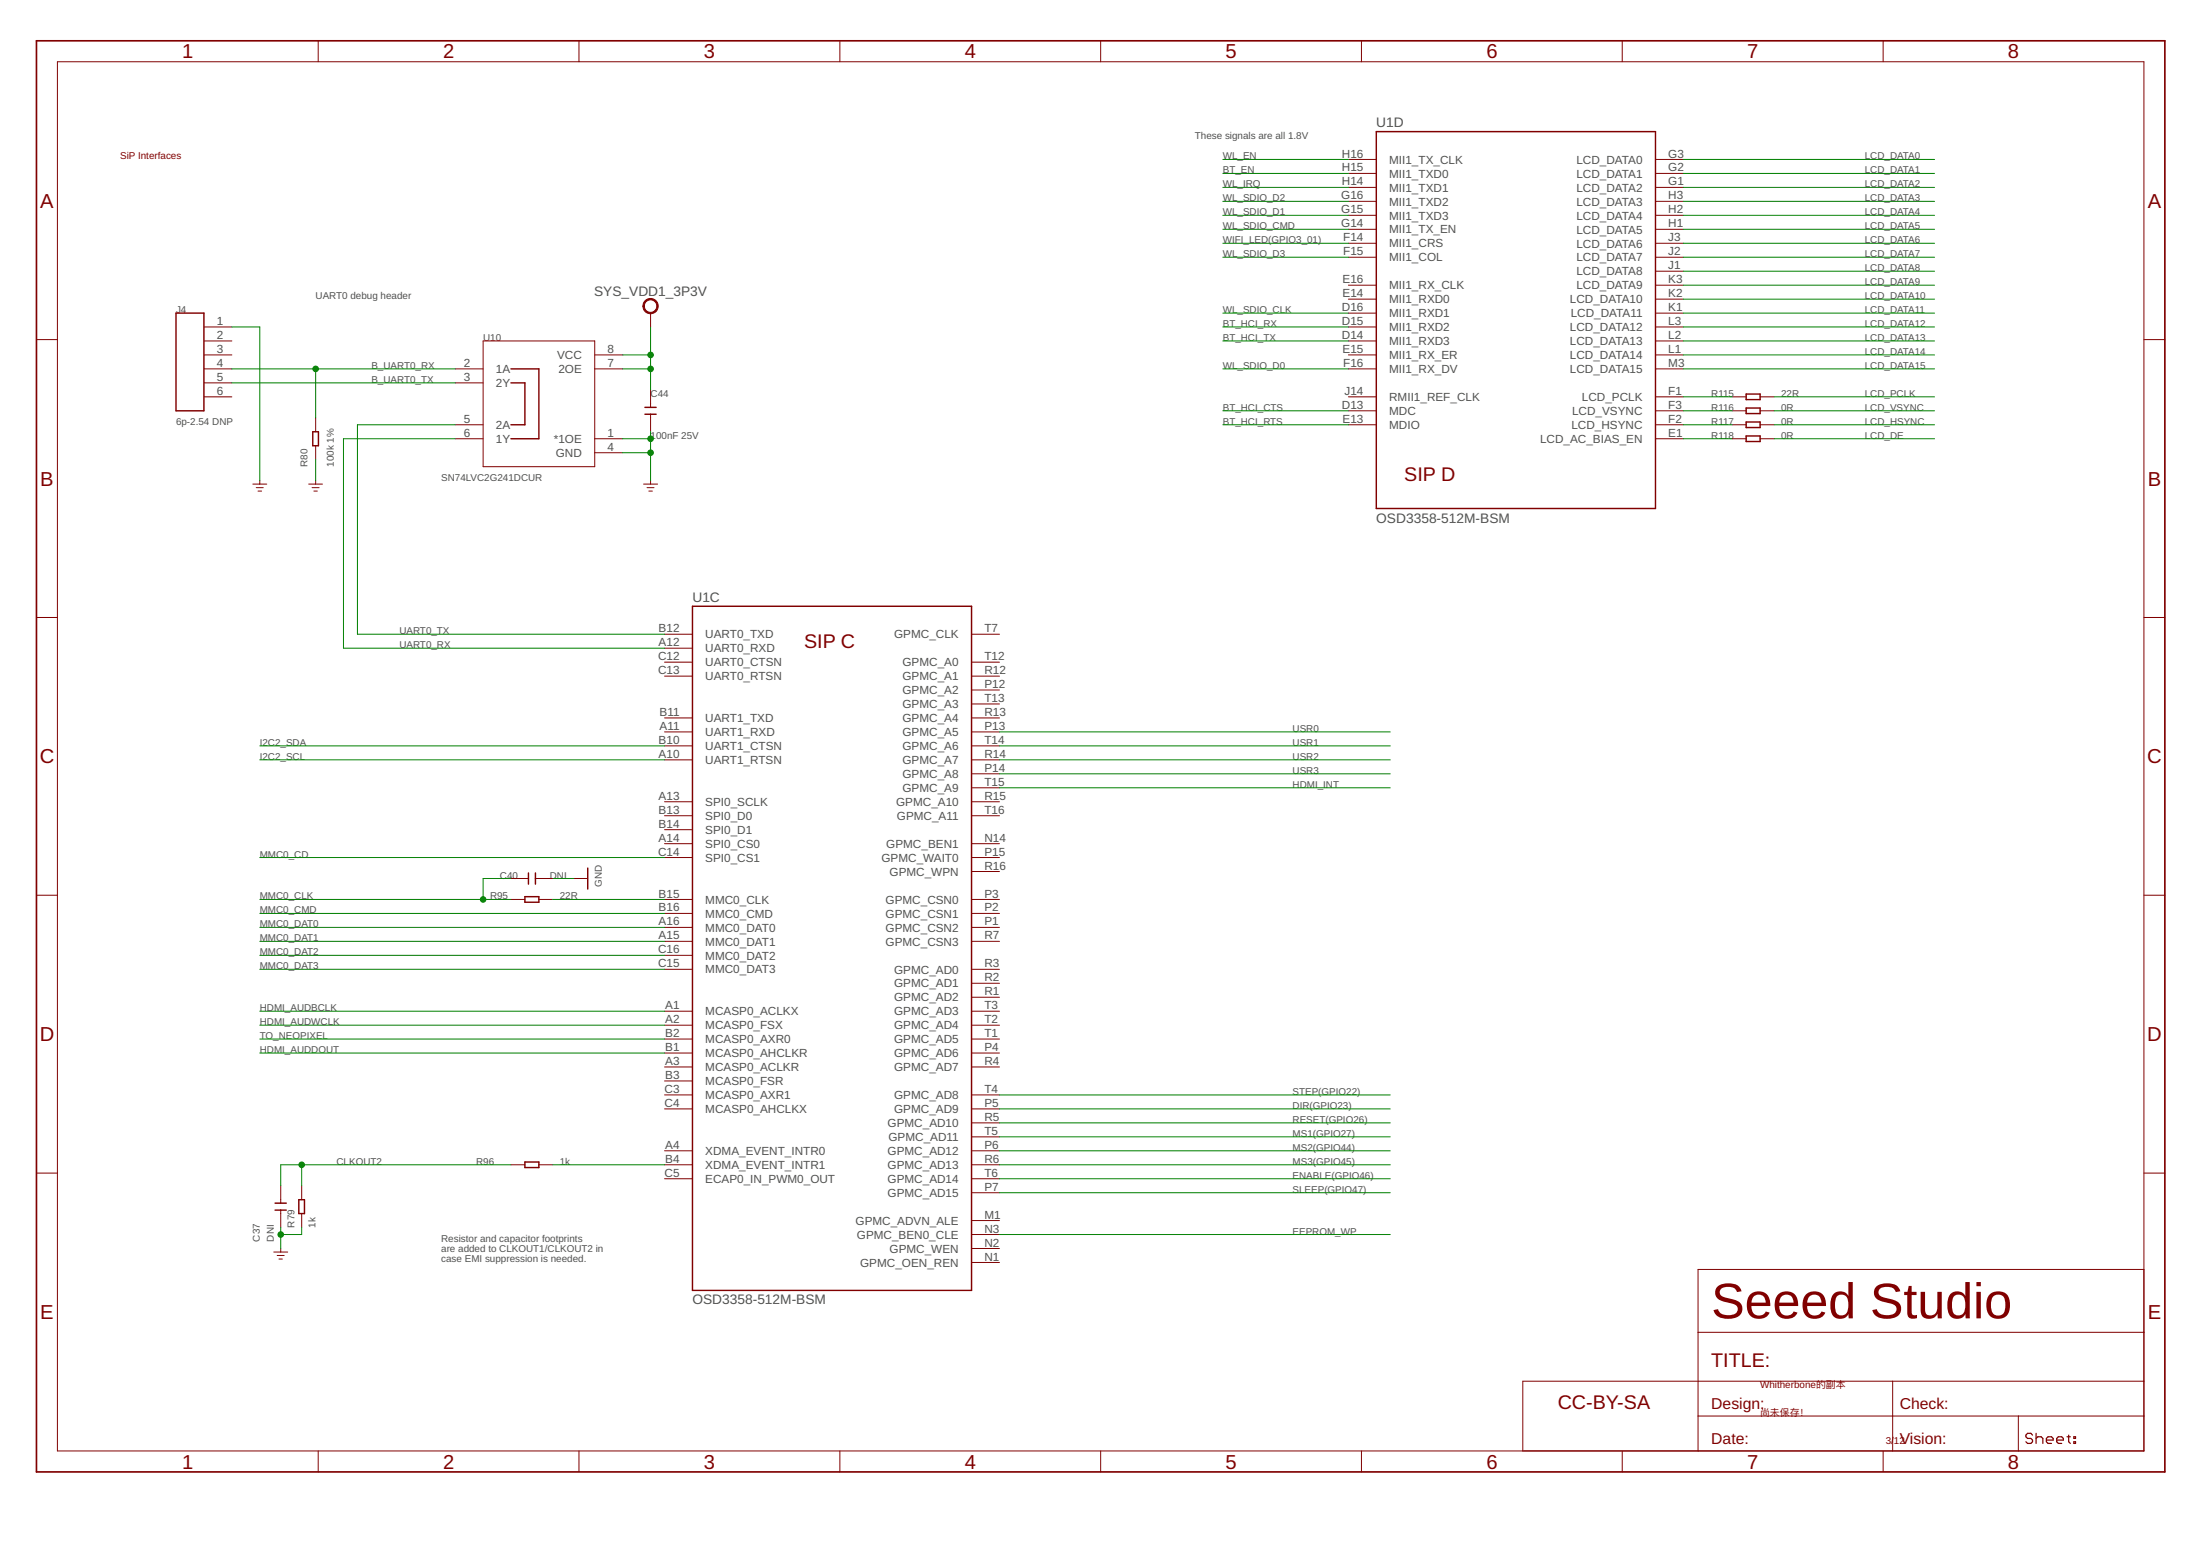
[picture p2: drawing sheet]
<svg xmlns="http://www.w3.org/2000/svg" width="420mm" height="297mm" viewBox="0 0 420 297" stroke-linecap="round" stroke-linejoin="round" font-family="sans-serif">
<g fill="none" stroke="#800000" stroke-width=".28">
<path d="M262.8 25.1h53.4v72h-53.4zM33.6 59.8h5.3v18.6h-5.3zM97.6 73.1h2.6v8h-2.6M97.6 70.4h5.3v13.4h-5.3M123.2 79.1h2.1M123.2 77.8h2.1M333.5 75.2h2.6v1.1h-2.6zM333.5 77.9h2.6v1.1h-2.6zM59.7 82.4h1.1v2.7h-1.1zM333.5 80.6h2.6v1h-2.6zM333.5 83.2h2.6v1.1h-2.6zM132.2 115.7h53.3v130.6h-53.3z"/>
<path d="M100.2 171.2h2.7v1h-2.7zM100.9 166.6v2.2M102.3 166.6v2.2M112.2 165.7v4M52.5 231h2.2M52.5 229.7h2.2M57.1 229h1v2.7h-1zM100.2 221.8h2.7v1.1h-2.7z"/>
</g>
<g fill="none" stroke="#800000" stroke-width=".19">
<path d="M11 11.8h398.4v265.2h-398.4zM60.8 7.8v4M110.6 7.8v4M160.4 7.8v4M210.2 7.8v4M260 7.8v4M309.8 7.8v4M359.6 7.8v4M257.5 38.4h5.3M257.5 35.8h5.3M257.5 33.1h5.3M257.5 30.4h5.3"/>
<path d="M316.2 38.4h5.3M316.2 35.8h5.3M316.2 33.1h5.3M316.2 30.4h5.3M124.2 59.8v2.6M257.5 49.1h5.3M257.5 46.4h5.3M257.5 43.8h5.3M257.5 41.1h5.3M257.5 59.8h5.3M257.5 54.4h5.3M257.5 57.1h5.3"/>
<path d="M316.2 49.1h5.3M316.2 46.4h5.3M316.2 43.8h5.3M316.2 41.1h5.3M316.2 59.8h5.3M316.2 54.4h5.3M316.2 51.8h5.3M316.2 57.1h5.3M7 64.8h4M38.9 65.1h5.4M38.9 70.4h5.4M38.9 73.1h5.4"/>
<path d="M38.9 67.8h5.4M38.9 62.4h5.4M38.9 75.8h5.4M60.3 79.8v2.6M86.9 70.4h5.4M86.9 73.1h5.4M92.3 65.1h21.3v24h-21.3zM113.6 70.4h5.3M113.6 67.8h5.3M124.2 74.4v3.4M124.2 79.1v3.3M257.5 65.1h5.3"/>
<path d="M257.5 70.4h5.3M257.5 67.8h5.3M257.5 62.4h5.3M257.5 75.8h5.3M257.5 78.4h5.3M316.2 65.1h5.3M316.2 70.4h5.3M316.2 67.8h5.3M316.2 62.4h5.3M316.2 75.8h5.3M316.2 78.4h5.3M330.8 75.8h2.7"/>
<path d="M330.8 78.4h2.7M336.1 75.8h2.7M336.1 78.4h2.7M409.4 64.8h4M48.3 92.4h2.6M48.9 93.1h1.4M49.3 93.7h.7M49.6 91.8v.6M58.9 92.4h2.7M59.6 93.1h1.3M59.9 93.7h.7M60.3 85.1v2.7"/>
<path d="M60.3 91.8v.6M86.9 83.8h5.4M86.9 81.1h5.4M113.6 83.8h5.3M113.6 86.4h5.3M122.9 92.4h2.7M123.6 93.1h1.3M123.9 93.7h.7M124.2 91.8v.6M257.5 81.1h5.3M316.2 83.8h5.3M316.2 81.1h5.3"/>
<path d="M330.8 83.8h2.7M330.8 81.1h2.7M336.1 83.8h2.7M336.1 81.1h2.7M7 117.9h4M409.4 117.9h4M126.9 137.1h5.3M126.9 126.4h5.3M126.9 129.1h5.3M126.9 121.1h5.3M126.9 123.7h5.3M126.9 139.7h5.3"/>
<path d="M185.5 131.7h5.4M185.5 134.4h5.4M185.5 137.1h5.4M185.5 126.4h5.4M185.5 129.1h5.4M185.5 121.1h5.4M185.5 139.7h5.4M126.9 158.4h5.3M126.9 145.1h5.3M126.9 142.4h5.3M126.9 153.1h5.3M126.9 155.7h5.3"/>
<path d="M185.5 145.1h5.4M185.5 142.4h5.4M185.5 153.1h5.4M185.5 155.7h5.4M185.5 147.7h5.4M185.5 150.4h5.4M7 170.9h4M97.6 171.7h2.6M97.6 167.7h3.3M102.3 167.7h3.3M102.9 171.7h2.7M109.6 167.7h2.6"/>
<path d="M126.9 161.1h5.3M126.9 171.7h5.3M126.9 179.7h5.3M126.9 163.7h5.3M126.9 174.4h5.3M126.9 177h5.3M185.5 161.1h5.4M185.5 171.7h5.4M185.5 179.7h5.4M185.5 163.7h5.4M185.5 174.4h5.4M185.5 177h5.4"/>
<path d="M185.5 166.4h5.4M409.4 170.9h4M126.9 182.4h5.3M126.9 185h5.3M126.9 193h5.3M126.9 195.7h5.3M126.9 198.4h5.3M185.5 185h5.4M185.5 187.7h5.4M185.5 190.4h5.4M185.5 193h5.4M185.5 195.7h5.4"/>
<path d="M185.5 198.4h5.4M126.9 209h5.3M126.9 211.7h5.3M126.9 219.7h5.3M126.9 203.7h5.3M126.9 206.4h5.3M126.9 201h5.3M185.5 209h5.4M185.5 211.7h5.4M185.5 219.7h5.4M185.5 214.4h5.4M185.5 217h5.4"/>
<path d="M185.5 203.7h5.4M185.5 201h5.4M7 223.9h4M52.3 239h2.6M52.9 239.7h1.4M53.6 226.4v3.3M53.6 231v3.3M53.6 238.3v.7M57.6 226.4v2.6M57.6 231.7v2.6M97.6 222.4h2.6M102.9 222.4h2.7"/>
<path d="M126.9 222.4h5.3M126.9 225h5.3M185.5 222.4h5.4M185.5 225h5.4M185.5 227.7h5.4M185.5 233h5.4M185.5 235.7h5.4M185.5 238.3h5.4M409.4 223.9h4M53.3 240.3h.6M185.5 241h5.4M324.3 254.3h85.1"/>
<path d="M409.4 242.3h-85.1v34.7M60.8 277v4M110.6 277v4M160.4 277v4M210.2 277v4M260 277v4M309.8 277v4M324.1 263.7h-33.3v13.3M324.3 270.3h85.1M324.3 263.7h85.1M359.6 277v4M361.5 263.7v13.3"/>
<path d="M385.5 270.3v6.7"/>
</g>
<path d="M388.2 274l-.3-.4h-.7l-.3 .4v.3l.3 .3h.7l.3 .3v.3l-.3 .3h-.7l-.3-.3M388.9 273.6v1.9M388.9 274.6l.3-.3h.6l.3 .3v.9M390.8 274.9h1.3v-.3l-.3-.3h-.7l-.3 .3v.6l.3 .3h.7M392.8 274.9h1.3v-.3l-.4-.3h-.6l-.3 .3v.6l.3 .3h.6M394.8 274.3h.6M395.1 274v1.2l.3 .3M396.1 274.3h.3v.3h-.3zM396.1 275.2h.3v.3h-.3z" fill="none" stroke="#800000" stroke-width=".23"/>
<path d="M7 7.8h406.4v273.2h-406.4z" fill="none" stroke="#800000" stroke-width=".32"/>
<path d="M123.1 57.5a1.46 1.46 0 0 1 2.4 .1 1.46 1.46 0 0 1-.8 2.2 1.46 1.46 0 0 1-1.9-1.4h.2a1.2 1.2 0 0 1 1.7-1.1 1.2 1.2 0 0 1 .3 2 1.2 1.2 0 0 1-1.9-.6l-.1-.3h-.2l.1-.7z" fill-rule="evenodd" fill="#800000" stroke="#800000" stroke-width=".19"/>
<g fill="none" stroke="#008000" stroke-width=".19">
<path d="M233.5 30.4h24M233.5 33.1h24M233.5 35.8h24M233.5 38.4h24M321.5 30.4h48M321.5 33.1h48M321.5 35.8h48M321.5 38.4h48M233.5 41.1h24M233.5 43.8h24M233.5 46.4h24M233.5 49.1h24"/>
<path d="M233.5 59.8h24M321.5 41.1h48M321.5 43.8h48M321.5 46.4h48M321.5 49.1h48M321.5 51.8h48M321.5 54.4h48M321.5 57.1h48M321.5 59.8h48M44.3 62.4h5.3v29.4M44.3 70.4h42.6M44.3 73.1h42.6"/>
<path d="M60.3 70.4v9.4M118.9 70.4h5.3M118.9 67.8h5.3M124.2 62.4v12M233.5 62.4h24M233.5 70.4h24M233.5 65.1h24M233.5 78.4h24M321.5 62.4h48M321.5 70.4h48M321.5 65.1h48M321.5 67.8h48"/>
<path d="M321.5 75.8h9.3M321.5 78.4h9.3M338.8 75.8h30.7M338.8 78.4h30.7M60.3 87.8v4M86.9 83.8h-21.3v39.9h61.3M86.9 81.1h-18.6v40h58.6M118.9 86.4h5.3M118.9 83.8h5.3M124.2 82.4v9.4M233.5 81.1h24M321.5 83.8h9.3"/>
<path d="M321.5 81.1h9.3M338.8 83.8h30.7M338.8 81.1h30.7M190.9 139.7h74.6M49.6 142.4h77.3M49.6 145.1h77.3M190.9 142.4h74.6M190.9 145.1h74.6M190.9 147.7h74.6M190.9 150.4h74.6M49.6 179.7h77.3M49.6 177h77.3"/>
<path d="M49.6 174.4h77.3M49.6 171.7h48M49.6 163.7h77.3M97.6 167.7h-5.3v4M105.6 167.7h4M105.6 171.7h21.3M49.6 185h77.3M49.6 182.4h77.3M49.6 193h77.3M49.6 195.7h77.3M49.6 198.4h77.3M49.6 201h77.3"/>
<path d="M190.9 211.7h74.6M190.9 217h74.6M190.9 219.7h74.6M190.9 214.4h74.6M190.9 209h74.6M53.6 234.3v4M57.6 222.4v4M57.6 234.3v1.4h-4M97.6 222.4h-44v4M105.6 222.4h21.3M190.9 235.7h74.6M190.9 222.4h74.6"/>
<path d="M190.9 225h74.6M190.9 227.7h74.6"/>
</g>
<g fill="#008000" stroke="#008000" stroke-width=".19">
<circle cx="124.2" cy="83.8" r=".53"/>
<circle cx="124.2" cy="86.4" r=".53"/>
<circle cx="53.6" cy="235.7" r=".53"/>
<circle cx="92.3" cy="171.7" r=".53"/>
<circle cx="57.6" cy="222.4" r=".53"/>
<circle cx="60.3" cy="70.4" r=".53"/>
<circle cx="124.2" cy="67.8" r=".53"/>
<circle cx="124.2" cy="70.4" r=".53"/>
</g>
<text font-size="9.6" fill="#800000" x="326.8" y="251.7">Seeed Studio</text>
<g font-size="3.9" fill="#800000">
<text x="34.8" y="11.1">1</text>
<text x="84.6" y="11.1">2</text>
<text x="134.4" y="11.1">3</text>
<text x="184.2" y="11.1">4</text>
<text x="234.1" y="11.1">5</text>
<text x="283.9" y="11.1">6</text>
<text x="333.7" y="11.1">7</text>
<text x="383.5" y="11.1">8</text>
<text x="7.7" y="39.7">A</text>
<text x="410.2" y="39.7">A</text>
<text x="7.7" y="92.7">B</text>
<text x="410.2" y="92.7">B</text>
<text x="7.6" y="145.7">C</text>
<text x="410.1" y="145.7">C</text>
<text x="7.6" y="198.8">D</text>
<text x="410.1" y="198.8">D</text>
<text x="7.7" y="251.8">E</text>
<text x="410.2" y="251.8">E</text>
<text x="34.8" y="280.3">1</text>
<text x="84.6" y="280.3">2</text>
<text x="134.4" y="280.3">3</text>
<text x="184.2" y="280.3">4</text>
<text x="234.1" y="280.3">5</text>
<text x="283.9" y="280.3">6</text>
<text x="333.7" y="280.3">7</text>
<text x="383.5" y="280.3">8</text>
</g>
<g font-size="3.8" fill="#800000">
<text x="268.2" y="91.7">SIP D</text>
<text x="153.6" y="123.7">SIP C</text>
<text x="326.8" y="261">TITLE:</text>
<text x="297.5" y="269">CC-BY-SA</text>
</g>
<g font-size="3" fill="#800000">
<text x="326.8" y="269">Design:</text>
<text x="362.8" y="269">Check:</text>
<text x="326.8" y="275.7">Date:</text>
<text x="362.8" y="275.7">Vision:</text>
</g>
<g font-size="2.6" fill="#505050">
<text x="262.8" y="24.3">U1D</text>
<text x="113.4" y="56.4">SYS_VDD1_3P3V</text>
<text x="262.8" y="99.7">OSD3358-512M-BSM</text>
<text x="132.2" y="114.9">U1C</text>
<text x="132.2" y="249">OSD3358-512M-BSM</text>
</g>
<g font-size="2.2" fill="#505050">
<text x="256.3" y="35.4">H14</text>
<text x="256.3" y="32.7">H15</text>
<text x="256.3" y="30.1">H16</text>
<text x="265.3" y="33.9">MII1_TXD0</text>
<text x="265.3" y="31.2">MII1_TX_CLK</text>
<text x="301.1" y="31.3">LCD_DATA0</text>
<text x="301.1" y="33.9">LCD_DATA1</text>
<text x="318.6" y="30.1">G3</text>
<text x="318.6" y="32.7">G2</text>
<text x="318.6" y="35.4">G1</text>
<text x="256.2" y="40.7">G15</text>
<text x="256.2" y="38.1">G16</text>
<text x="265.3" y="41.9">MII1_TXD3</text>
<text x="265.3" y="39.2">MII1_TXD2</text>
<text x="265.3" y="36.6">MII1_TXD1</text>
<text x="301.1" y="36.6">LCD_DATA2</text>
<text x="301.1" y="39.3">LCD_DATA3</text>
<text x="301.1" y="41.9">LCD_DATA4</text>
<text x="318.6" y="38.1">H3</text>
<text x="318.6" y="40.7">H2</text>
<text x="256.2" y="43.4">G14</text>
<text x="256.5" y="46.1">F14</text>
<text x="265.3" y="47.2">MII1_CRS</text>
<text x="265.3" y="44.6">MII1_TX_EN</text>
<text x="301.1" y="44.6">LCD_DATA5</text>
<text x="301.1" y="47.2">LCD_DATA6</text>
<text x="318.6" y="43.4">H1</text>
<text x="318.6" y="46.1">J3</text>
<text x="256.5" y="48.7">F15</text>
<text x="265.3" y="49.9">MII1_COL</text>
<text x="301.1" y="49.9">LCD_DATA7</text>
<text x="301.1" y="52.6">LCD_DATA8</text>
<text x="318.6" y="48.7">J2</text>
<text x="318.6" y="51.4">J1</text>
<text x="256.3" y="59.4">D16</text>
<text x="256.4" y="54.1">E16</text>
<text x="256.4" y="56.7">E14</text>
<text x="265.3" y="55.2">MII1_RX_CLK</text>
<text x="265.3" y="57.9">MII1_RXD0</text>
<text x="299.8" y="57.9">LCD_DATA10</text>
<text x="301.1" y="55.2">LCD_DATA9</text>
<text x="318.6" y="54.1">K3</text>
<text x="318.6" y="56.7">K2</text>
<text x="318.6" y="59.4">K1</text>
<text x="41.4" y="62.1">1</text>
<text x="41.4" y="64.7">2</text>
<text x="256.3" y="62.1">D15</text>
<text x="256.3" y="64.7">D14</text>
<text x="265.3" y="60.6">MII1_RXD1</text>
<text x="265.3" y="63.2">MII1_RXD2</text>
<text x="265.3" y="65.9">MII1_RXD3</text>
<text x="299.8" y="63.2">LCD_DATA12</text>
<text x="299.8" y="65.9">LCD_DATA13</text>
<text x="300" y="60.6">LCD_DATA11</text>
<text x="318.6" y="62.1">L3</text>
<text x="318.6" y="64.7">L2</text>
<text x="41.4" y="67.4">3</text>
<text x="41.4" y="70.1">4</text>
<text x="88.6" y="70.1">2</text>
<text x="94.7" y="71.2">1A</text>
<text x="106.4" y="68.6">VCC</text>
<text x="106.6" y="71.2">2OE</text>
<text x="116" y="70.1">7</text>
<text x="116" y="67.4">8</text>
<text x="256.4" y="67.4">E15</text>
<text x="256.5" y="70.1">F16</text>
<text x="265.3" y="68.6">MII1_RX_ER</text>
<text x="265.3" y="71.2">MII1_RX_DV</text>
<text x="299.8" y="68.6">LCD_DATA14</text>
<text x="299.8" y="71.2">LCD_DATA15</text>
<text x="318.6" y="67.4">L1</text>
<text x="318.6" y="70.1">M3</text>
<text x="41.4" y="72.7">5</text>
<text x="41.4" y="75.4">6</text>
<text x="88.6" y="72.7">3</text>
<text x="94.7" y="73.9">2Y</text>
<text x="256.8" y="75.4">J14</text>
<text x="265.3" y="76.6">RMII1_REF_CLK</text>
<text x="302.1" y="76.6">LCD_PCLK</text>
<text x="318.6" y="75.4">F1</text>
<text x="88.6" y="83.4">6</text>
<text x="88.6" y="80.7">5</text>
<text x="94.7" y="81.9">2A</text>
<text x="116" y="83.4">1</text>
<text x="256.3" y="78">D13</text>
<text x="256.4" y="80.7">E13</text>
<text x="265.3" y="81.9">MDIO</text>
<text x="265.3" y="79.2">MDC</text>
<text x="300.1" y="81.9">LCD_HSYNC</text>
<text x="300.2" y="79.2">LCD_VSYNC</text>
<text x="318.6" y="83.4">E1</text>
<text x="318.6" y="80.7">F2</text>
<text x="318.6" y="78">F3</text>
<text x="94.7" y="84.6">1Y</text>
<text x="105.8" y="84.6">*1OE</text>
<text x="106.1" y="87.2">GND</text>
<text x="116" y="86">4</text>
<text x="294.1" y="84.6">LCD_AC_BIAS_EN</text>
<text x="125.8" y="123.4">A12</text>
<text x="125.8" y="120.7">B12</text>
<text x="134.7" y="124.5">UART0_RXD</text>
<text x="134.7" y="121.9">UART0_TXD</text>
<text x="170.8" y="121.9">GPMC_CLK</text>
<text x="188" y="120.7">T7</text>
<text x="125.7" y="126">C12</text>
<text x="125.7" y="128.7">C13</text>
<text x="134.7" y="127.2">UART0_CTSN</text>
<text x="134.7" y="129.9">UART0_RTSN</text>
<text x="172.4" y="127.2">GPMC_A0</text>
<text x="172.4" y="129.9">GPMC_A1</text>
<text x="188" y="131.4">P12</text>
<text x="188" y="126">T12</text>
<text x="188" y="128.7">R12</text>
<text x="126" y="136.7">B11</text>
<text x="134.7" y="137.9">UART1_TXD</text>
<text x="172.4" y="132.5">GPMC_A2</text>
<text x="172.4" y="135.2">GPMC_A3</text>
<text x="172.4" y="137.9">GPMC_A4</text>
<text x="188" y="134">T13</text>
<text x="188" y="136.7">R13</text>
<text x="125.8" y="142">B10</text>
<text x="126" y="139.4">A11</text>
<text x="134.7" y="143.2">UART1_CTSN</text>
<text x="134.7" y="140.5">UART1_RXD</text>
<text x="172.4" y="140.5">GPMC_A5</text>
<text x="172.4" y="143.2">GPMC_A6</text>
<text x="188" y="139.4">P13</text>
<text x="188" y="142">T14</text>
<text x="125.8" y="144.7">A10</text>
<text x="134.7" y="145.9">UART1_RTSN</text>
<text x="172.4" y="145.9">GPMC_A7</text>
<text x="172.4" y="148.5">GPMC_A8</text>
<text x="188" y="144.7">R14</text>
<text x="188" y="147.3">P14</text>
<text x="125.8" y="152.7">A13</text>
<text x="125.8" y="155.3">B13</text>
<text x="134.7" y="153.9">SPI0_SCLK</text>
<text x="171.1" y="153.9">GPMC_A10</text>
<text x="172.4" y="151.2">GPMC_A9</text>
<text x="188" y="155.3">T16</text>
<text x="188" y="150">T15</text>
<text x="188" y="152.7">R15</text>
<text x="125.8" y="160.7">A14</text>
<text x="125.8" y="158">B14</text>
<text x="134.7" y="161.8">SPI0_CS0</text>
<text x="134.7" y="159.2">SPI0_D1</text>
<text x="134.7" y="156.5">SPI0_D0</text>
<text x="169.3" y="161.9">GPMC_BEN1</text>
<text x="171.3" y="156.5">GPMC_A11</text>
<text x="188" y="160.7">N14</text>
<text x="125.7" y="163.3">C14</text>
<text x="134.7" y="164.5">SPI0_CS1</text>
<text x="168.3" y="164.5">GPMC_WAIT0</text>
<text x="169.9" y="167.2">GPMC_WPN</text>
<text x="188" y="163.3">P15</text>
<text x="188" y="166">R16</text>
<text x="125.8" y="171.3">B15</text>
<text x="134.7" y="172.5">MMC0_CLK</text>
<text x="169.1" y="172.5">GPMC_CSN0</text>
<text x="188" y="171.3">P3</text>
<text x="125.8" y="174">B16</text>
<text x="125.8" y="176.7">A16</text>
<text x="125.8" y="179.3">A15</text>
<text x="134.7" y="175.2">MMC0_CMD</text>
<text x="134.7" y="177.8">MMC0_DAT0</text>
<text x="169.1" y="175.2">GPMC_CSN1</text>
<text x="169.1" y="177.8">GPMC_CSN2</text>
<text x="188" y="179.3">R7</text>
<text x="188" y="174">P2</text>
<text x="188" y="176.7">P1</text>
<text x="125.7" y="182">C16</text>
<text x="125.7" y="184.7">C15</text>
<text x="134.7" y="180.5">MMC0_DAT1</text>
<text x="134.7" y="183.2">MMC0_DAT2</text>
<text x="134.7" y="185.8">MMC0_DAT3</text>
<text x="169.1" y="180.5">GPMC_CSN3</text>
<text x="170.8" y="185.8">GPMC_AD0</text>
<text x="188" y="184.7">R3</text>
<text x="170.8" y="188.5">GPMC_AD1</text>
<text x="170.8" y="191.2">GPMC_AD2</text>
<text x="188" y="187.3">R2</text>
<text x="188" y="190">R1</text>
<text x="127" y="192.7">A1</text>
<text x="127" y="195.3">A2</text>
<text x="127" y="198">B2</text>
<text x="134.7" y="193.8">MCASP0_ACLKX</text>
<text x="134.7" y="196.5">MCASP0_FSX</text>
<text x="170.8" y="193.8">GPMC_AD3</text>
<text x="170.8" y="196.5">GPMC_AD4</text>
<text x="188" y="192.7">T3</text>
<text x="188" y="195.3">T2</text>
<text x="188" y="198">T1</text>
<text x="127" y="203.3">A3</text>
<text x="127" y="200.7">B1</text>
<text x="134.7" y="201.8">MCASP0_AHCLKR</text>
<text x="134.7" y="199.2">MCASP0_AXR0</text>
<text x="170.8" y="199.2">GPMC_AD5</text>
<text x="170.8" y="201.8">GPMC_AD6</text>
<text x="188" y="200.7">P4</text>
<text x="188" y="203.3">R4</text>
<text x="126.9" y="208.7">C3</text>
<text x="127" y="206">B3</text>
<text x="134.7" y="204.5">MCASP0_ACLKR</text>
<text x="134.7" y="207.2">MCASP0_FSR</text>
<text x="134.7" y="209.8">MCASP0_AXR1</text>
<text x="170.8" y="209.8">GPMC_AD8</text>
<text x="170.8" y="204.5">GPMC_AD7</text>
<text x="188" y="208.7">T4</text>
<text x="126.9" y="211.3">C4</text>
<text x="134.7" y="212.5">MCASP0_AHCLKX</text>
<text x="169.5" y="215.2">GPMC_AD10</text>
<text x="170.8" y="212.5">GPMC_AD9</text>
<text x="188" y="211.3">P5</text>
<text x="188" y="214">R5</text>
<text x="127" y="219.3">A4</text>
<text x="127" y="222">B4</text>
<text x="134.7" y="220.5">XDMA_EVENT_INTR0</text>
<text x="169.5" y="220.5">GPMC_AD12</text>
<text x="169.7" y="217.8">GPMC_AD11</text>
<text x="188" y="216.6">T5</text>
<text x="188" y="219.3">P6</text>
<text x="188" y="222">R6</text>
<text x="126.9" y="224.6">C5</text>
<text x="134.7" y="225.8">ECAP0_IN_PWM0_OUT</text>
<text x="134.7" y="223.2">XDMA_EVENT_INTR1</text>
<text x="169.5" y="223.2">GPMC_AD13</text>
<text x="169.5" y="225.8">GPMC_AD14</text>
<text x="188" y="224.6">T6</text>
<text x="188" y="227.3">P7</text>
<text x="163.4" y="233.8">GPMC_ADVN_ALE</text>
<text x="169.5" y="228.5">GPMC_AD15</text>
<text x="188" y="232.6">M1</text>
<text x="163.6" y="236.5">GPMC_BEN0_CLE</text>
<text x="169.9" y="239.2">GPMC_WEN</text>
<text x="188" y="235.3">N3</text>
<text x="188" y="238">N2</text>
<text x="164.3" y="241.8">GPMC_OEN_REN</text>
<text x="188" y="240.6">N1</text>
</g>
<g font-size="1.9" fill="#505050">
<text x="228.2" y="26.4">These signals are all 1.8V</text>
<text x="233.5" y="35.8">WL_IRQ</text>
<text x="233.5" y="30.4">WL_EN</text>
<text x="233.5" y="33.1">BT_EN</text>
<text x="356.1" y="30.4">LCD_DATA0</text>
<text x="356.1" y="33.1">LCD_DATA1</text>
<text x="356.1" y="35.8">LCD_DATA2</text>
<text x="233.5" y="41.1">WL_SDIO_D1</text>
<text x="233.5" y="38.4">WL_SDIO_D2</text>
<text x="356.1" y="38.4">LCD_DATA3</text>
<text x="356.1" y="41.1">LCD_DATA4</text>
<text x="233.5" y="43.8">WL_SDIO_CMD</text>
<text x="233.5" y="46.4">WIFI_LED(GPIO3_01)</text>
<text x="356.1" y="43.8">LCD_DATA5</text>
<text x="356.1" y="46.4">LCD_DATA6</text>
<text x="233.5" y="49.1">WL_SDIO_D3</text>
<text x="356.1" y="49.1">LCD_DATA7</text>
<text x="356.1" y="51.8">LCD_DATA8</text>
<text x="33.6" y="59.8">J4</text>
<text x="60.3" y="57.1">UART0 debug header</text>
<text x="233.5" y="59.8">WL_SDIO_CLK</text>
<text x="356.1" y="54.4">LCD_DATA9</text>
<text x="356.1" y="57.1">LCD_DATA10</text>
<text x="356.1" y="59.8">LCD_DATA11</text>
<text x="92.3" y="65.1">U10</text>
<text x="233.5" y="65.1">BT_HCI_TX</text>
<text x="233.5" y="62.4">BT_HCI_RX</text>
<text x="356.1" y="62.4">LCD_DATA12</text>
<text x="356.1" y="65.1">LCD_DATA13</text>
<text x="70.9" y="70.4">B_UART0_RX</text>
<text x="233.5" y="70.4">WL_SDIO_D0</text>
<text x="356.1" y="67.8">LCD_DATA14</text>
<text x="356.1" y="70.4">LCD_DATA15</text>
<text x="70.9" y="73.1">B_UART0_TX</text>
<text x="124.2" y="75.8">C44</text>
<text x="326.8" y="75.8">R115</text>
<text x="340.1" y="75.8">22R</text>
<text x="356.1" y="75.8">LCD_PCLK</text>
<text x="33.6" y="81.1">6p-2.54 DNP</text>
<text x="124.2" y="83.8">100nF 25V</text>
<text x="233.5" y="81.1">BT_HCI_RTS</text>
<text x="233.5" y="78.4">BT_HCI_CTS</text>
<text x="326.8" y="78.4">R116</text>
<text x="326.8" y="81.1">R117</text>
<text x="326.8" y="83.8">R118</text>
<text x="340.1" y="78.4">0R</text>
<text x="340.1" y="81.1">0R</text>
<text x="340.1" y="83.8">0R</text>
<text x="356.1" y="78.4">LCD_VSYNC</text>
<text x="356.1" y="81.1">LCD_HSYNC</text>
<text x="356.1" y="83.8">LCD_DE</text>
<text x="58.7" y="89.1" transform="rotate(-90 58.7 89.1)">R80</text>
<text x="63.7" y="89.1" transform="rotate(-90 63.7 89.1)">100k 1%</text>
<text x="84.3" y="91.7">SN74LVC2G241DCUR</text>
<text x="76.3" y="121.1">UART0_TX</text>
<text x="76.3" y="123.7">UART0_RX</text>
<text x="49.6" y="142.4">I2C2_SDA</text>
<text x="246.9" y="139.7">USR0</text>
<text x="246.9" y="142.4">USR1</text>
<text x="49.6" y="145.1">I2C2_SCL</text>
<text x="246.9" y="145.1">USR2</text>
<text x="246.9" y="147.7">USR3</text>
<text x="246.9" y="150.4">HDMI_INT</text>
<text x="49.6" y="163.7">MMC0_CD</text>
<text x="95.5" y="167.7">C40</text>
<text x="105" y="167.7">DNI</text>
<text x="49.6" y="171.7">MMC0_CLK</text>
<text x="93.6" y="171.7">R95</text>
<text x="106.9" y="171.7">22R</text>
<text x="114.9" y="169.2" transform="rotate(-90 114.9 169.2)">GND</text>
<text x="49.6" y="179.7">MMC0_DAT1</text>
<text x="49.6" y="177">MMC0_DAT0</text>
<text x="49.6" y="174.4">MMC0_CMD</text>
<text x="49.6" y="185">MMC0_DAT3</text>
<text x="49.6" y="182.4">MMC0_DAT2</text>
<text x="49.6" y="193">HDMI_AUDBCLK</text>
<text x="49.6" y="195.7">HDMI_AUDWCLK</text>
<text x="49.6" y="201">HDMI_AUDDOUT</text>
<text x="49.6" y="198.4">TO_NEOPIXEL</text>
<text x="246.9" y="209">STEP(GPIO22)</text>
<text x="246.9" y="211.7">DIR(GPIO23)</text>
<text x="246.9" y="214.4">RESET(GPIO26)</text>
<text x="246.9" y="217">MS1(GPIO27)</text>
<text x="246.9" y="219.7">MS2(GPIO44)</text>
<text x="64.3" y="222.4">CLKOUT2</text>
<text x="90.9" y="222.4">R96</text>
<text x="106.9" y="222.4">1k</text>
<text x="246.9" y="225">ENABLE(GPIO46)</text>
<text x="246.9" y="227.7">SLEEP(GPIO47)</text>
<text x="246.9" y="222.4">MS3(GPIO45)</text>
<text x="49.6" y="237" transform="rotate(-90 49.6 237)">C37</text>
<text x="52.3" y="237" transform="rotate(-90 52.3 237)">DNI</text>
<text x="56.3" y="234.3" transform="rotate(-90 56.3 234.3)">R79</text>
<text x="60.3" y="234.3" transform="rotate(-90 60.3 234.3)">1k</text>
<text x="84.3" y="237">Resistor and capacitor footprints</text>
<text x="84.3" y="239">are added to CLKOUT1/CLKOUT2 in</text>
<text x="246.9" y="235.7">EEPROM_WP</text>
<text x="84.3" y="241">case EMI suppression is needed.</text>
</g>
<g font-size="1.9" fill="#800000">
<text x="23" y="30.4">SiP Interfaces</text>
<text x="336.1" y="265">Whitherbone的副本</text>
<text x="336.1" y="270.3">尚未保存！</text>
<text x="360.1" y="275.7">3/</text>
<text x="361.7" y="275.7">12</text>
</g>
</svg>
